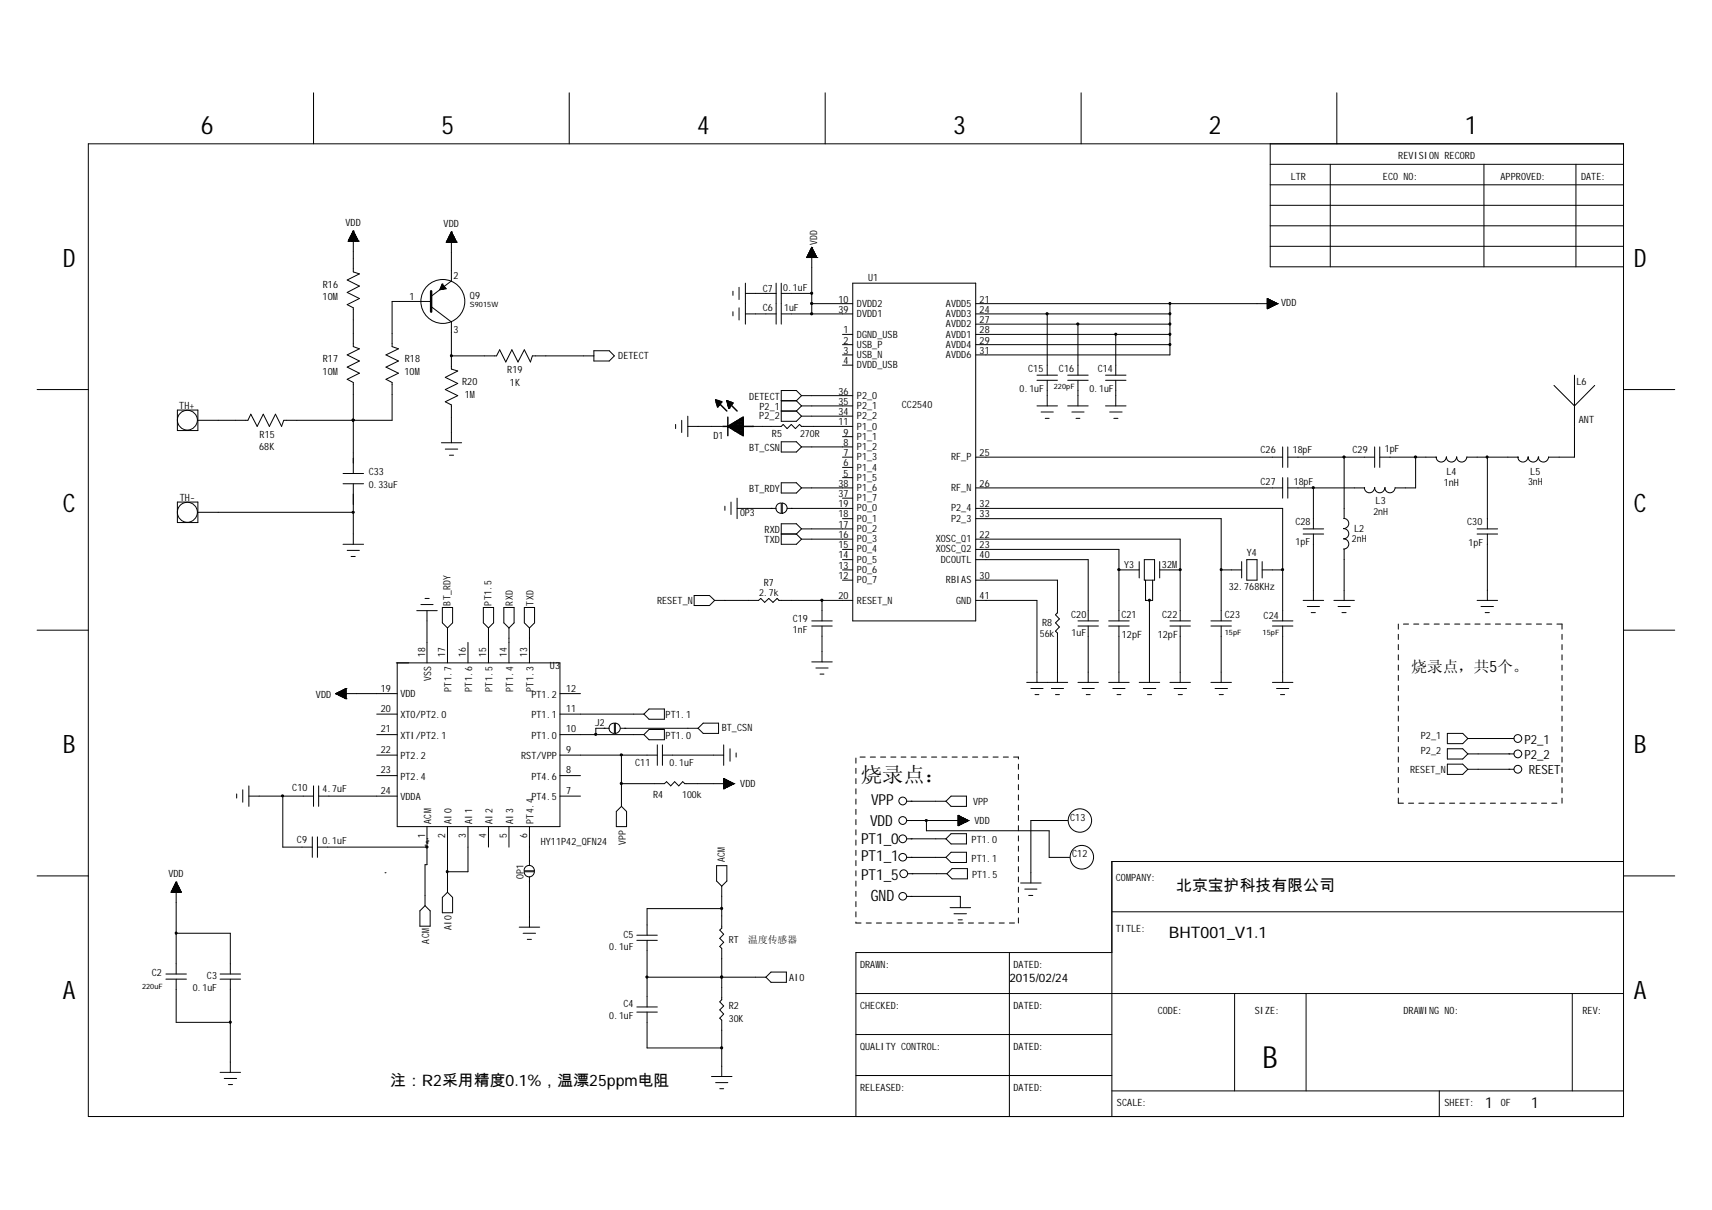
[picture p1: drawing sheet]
<svg xmlns="http://www.w3.org/2000/svg" width="297mm" height="210mm" viewBox="0 0 297 210" stroke-linecap="round" stroke-linejoin="round" font-family="sans-serif">
<g fill="none" stroke="#000" stroke-width=".17">
<path d="M54.4 16.1v8.8M98.8 16.1v8.8M143.2 16.1v8.8M187.6 16.1v8.8M231.9 16.1v8.8M15.3 24.9h266.4v168.8h-266.4zM220.4 28.5h61.3M220.4 32.1h61.3M220.4 39.2h61.3M220.4 24.9v21.4h61.3M220.4 35.6h61.3M230.8 28.5v17.8"/>
<path d="M257.5 28.5v17.8M273.4 28.5v17.8M60.4 41.8h.1M60.4 41.8h1.8M60.5 41.8h1.6M60.5 41.7h1.6v.1M60.5 41.7v.1M60.5 41.7h1.6M60.5 41.6h1.6M60.5 41.5v.3M60.6 41.5h1.4M60.6 41.4v.4"/>
<path d="M60.7 41.4h1.2M60.7 41.3h1.2M60.7 41.2v.6M60.7 41.2h1.2v.6M60.7 41.2h1.1M60.8 41h1v.8M60.8 41v.8M60.9 41h.8M60.9 40.9h.8M60.9 40.8h.7M60.9 40.8v1M61 40.7h.6"/>
<path d="M61 40.6v1.2M61 40.6h.6M61 40.5v1.3M61.1 40.5h.4M61.1 40.4h.4v1.4M61.1 40.4v1.4M61.2 40.4h.2M61.2 40.3h.2M61.2 40.2v1.6M61.2 40.2h.2M61.3 40.1v1.7M61.3 40.1h.1"/>
<path d="M61.3 40.1v7.1l1.1 .3-2.2 1.1 2.2 1-2.2 1.1 2.2 1.1-2.2 1 1.1 .6v6.7l1.1 .4-2.2 1.1 2.2 1-2.2 1.1 2.2 1-2.2 1.1 1.1 .6v15.7M61.3 40.1l-.9 1.7M61.3 40.1l.9 1.7M61.4 40.3v1.5M61.6 40.6v1.2M61.6 40.7v1.1M61.7 40.8v1M61.8 41.1h-1l-.1 .7M61.8 41.1v.7M62 41.4v.4M62.1 41.5v.3M62.2 41.8h.1"/>
<path d="M74.8 52.3h-6.8v7.8l1.1 .4-2.1 1.1 2.1 1-2.1 1.1 2.1 1-2.1 1.1 1 .6v6.5h-18.8l-.3 1.1-1.1-2.1-1.1 2.1-1-2.1-1.1 2.1-1.1-2.1-.5 1h-8.7M74.8 53.2l3.5 2.7v8.1l1.1 .4-2.1 1.1 2.1 1-2.1 1.1 2.1 1-2.1 1.1 1 .5v6.6M76.4 50.2h.6M76.4 50h.9M76.4 50.1v.2M76.5 49.8h.7M76.6 49.5h.3M76.7 49.3h.1M76.7 49.3l.7 .8-1.1 .2zM76.8 49.3v.9M76.9 49.5v.6M77 49.6h-.4v.6"/>
<path d="M77.1 49.7v.4M77.3 49.9v.2M77.4 42h.1M77.4 42h1.8M77.5 41.9h1.7v.1M77.5 41.8v.2M77.6 41.8h1.5M77.6 42v-.3h1.5v.3M77.6 41.7h1.4M77.7 41.6h1.3v.4M77.7 41.5h1.3M77.7 41.5v.5"/>
<path d="M77.8 41.5h1.2v.5M77.8 41.4h1.1M77.8 41.4v.6M77.8 41.3h1.1v.7M77.8 41.2v.8M77.9 41.2h.9M77.9 41.2h.9v.8M77.9 41.1v.9M77.9 41.1h.9M77.9 41h.8v1M77.9 41v1M78 41h.7"/>
<path d="M78 40.9h.7v1.1M78 40.8v1.2M78.1 40.8h.6M78.1 40.7h.5v1.3M78.1 40.7v1.3M78.1 40.6h.4v1.4M78.1 40.7h.5M78.1 40.5v1.5M78.2 40.5h.3M78.2 40.4h.2v1.6M78.2 40.4v1.6M78.3 40.4h.1"/>
<path d="M78.3 40.2h.1M78.3 40.2v8.5l-3.5 2.7M78.3 40.3l.1 1.7M78.3 40.2l-.9 1.8M78.3 40.2l.9 1.8M79.2 42h.1M127.2 50.5v.7M127.2 54.1v.7M128.2 49.8v2.2M128.2 53.4v2.1M129.3 54.5h5.4M129.3 50.9h5.4"/>
<path d="M129.3 49.1v7.1M134.7 49.1v7.1M135.6 54.5h12.4M135.6 49.1v7.1M135.6 50.9h5.2M140 44.7h.1M140 44.7h1.7M140 44.6h1.7M140 44.5h1.6v.2M140 44.5v.2M140.1 44.5h1.5M140.1 44.4h1.5"/>
<path d="M140.2 44.3h1.3M140.2 44.2v.5M140.2 44.2h1.3M140.3 44.1h1.1v.6M140.3 44.1v.6M140.3 44.1h1.1M140.3 44h1.1M140.3 43.9v.8M140.4 43.9h1M140.4 43.9h.9M140.4 43.8v.9M140.4 43.8h.9"/>
<path d="M140.5 43.7h.8M140.5 43.6v1.1M140.5 43.7h.7M140.5 43.6h.7M140.6 43.4h.5M140.6 43.3v1.4M140.7 43.3h.3v1.4M140.7 43.2v1.5M140.7 43.2h.3M140.8 43.2h.1M140.8 43.1h.1v1.6M140.8 43v1.7"/>
<path d="M140.8 43h.1M140.8 42.9v1.8M140.8 42.9h.1M140.8 52.7h7.2M140.8 42.9v11.6M140.8 42.9l-.8 1.8M140.8 42.9l.9 1.8M140.9 43v1.7M141.1 43.4v1.3M141.1 43.5h-.6v1.2M141.2 43.5v1.2M141.3 43.7v1"/>
<path d="M141.3 43.8v.9M141.4 44v.7M141.5 44.3v.4M141.6 44.4h-1.5v.3M141.6 44.4v.3M141.7 44.7h.1M146.2 58h1.8M146.2 59.8h1.8M148 49.1h21.3v58.6h-21.3zM169.3 58h33.7M169.3 59.8h33.7M169.3 52.7h52.4"/>
<path d="M169.3 54.5h33.7M169.3 56.2h33.7M181.7 54.5v10.6M187 56.2v8.9M193.6 58v7.1M203 52.7v8.9h-33.7M219.9 52h.5v1.3h-.5M219.9 52.3h1v.7M219.9 51.8v1.8l1.8-.9M219.9 51.8l1.8 .9M219.9 51.8v1.7M219.9 53.4h.2"/>
<path d="M219.9 53.4h.4M219.9 53.2h.7M219.9 53.2h.8M219.9 53.1h1M219.9 52.9h1.4M219.9 52.8h1.5M219.9 52.8h1.7M219.9 52.6h1.6v.2M219.9 52.5h1.5v.3M219.9 52.5h1.3v.4M219.9 52.4h1.2v.5M219.9 52.3h.9v.8"/>
<path d="M219.9 52.2h.7v1M219.9 52.1h.6v1.1M219.9 52h.3v1.4M219.9 51.9h.2v1.5M220 51.9v1.6M220.1 51.9v1.5M220.3 52v1.4M220.4 42.7h61.3M220.5 52v1.3M220.6 52.1v1.1M220.7 52.2v.9M220.9 52.3v.8"/>
<path d="M221 52.3v.7h-1.1M221.1 52.4v.5h-1.2M221.3 52.5v.3M221.4 52.5v.3M221.6 52.6v.1M221.7 52.7h.1M6.4 67.6h8.9M30.8 71.1h3.5v3.6h-3.5zM61.3 72.9h.1M76.6 76.8h3.5M77.3 77.9h2.1M78 79h.7"/>
<path d="M78.3 61.7h.1M78.3 61.7h7.8l.6-1 1.1 2.1 1-2.1 1.1 2.1 1.1-2.1 1 2.1 .4-1.1h10.6M103 60.8h2.7l.9 .9-.9 .9h-2.7zM117.2 73.6v.8M118.3 72.9v2.1M119.3 74h5.9M119.3 72.2v3.5M130.6 74h5l.3-.4 .7 .8 .7-.8 .7 .8 .7-.8 .4 .4M135.6 76.6h2.6l.9 .9-.9 .9h-2.6zM135.6 71.3h2.6M135.6 69.5h2.6M138.2 69.5l.9 .9"/>
<path d="M138.2 71.3l.9 .9M139 74h9M139.1 77.5h8.9M139.1 72.2h8.9M139.1 70.4h8.9M139.1 68.6h8.9M139.1 68.6l-.9-.9h-2.6v5.4h2.6l.9-.9M139.1 70.4l-.9 .9M139.1 68.6l-.9 .9M146.2 61.6h1.8M146.2 63.3h1.8M146.2 79.3h1.8"/>
<path d="M146.2 75.7h1.8M169.3 79.3h53.2M179.9 70.4h3.6M179.9 65.1h3.6M179.9 66h3.6M180.6 71.5h2.2M181.4 72.6h.6M181.7 66v4.4M185.3 70.4h3.5M185.3 65.1h3.5M185.3 66h3.5M186 71.5h2.1"/>
<path d="M186.7 72.6h.7M187 66v4.4M191.8 70.4h3.6M191.8 65.1h3.6M191.8 66h3.6M192.5 71.5h2.2M193.3 72.6h.7M193.6 66v4.4M222.5 77.5v3.6M223.4 79.3h15.1M223.4 77.5v3.6M233.2 79.3v10.7"/>
<path d="M238.5 77.5v3.6M239.4 77.5v3.6M245.6 79.3v5.3h-3.5M251 79.3a.89 .89 0 0 1-.9 .9 .89 .89 0 0 1-.9-.9h-9.8M252.7 79.3a.89 .89 0 0 1-.9 .9 .89 .89 0 0 1-.8-.9M254.5 79.3a.89 .89 0 0 1-.9 .9 .89 .89 0 0 1-.9-.9h.1M254.5 79.3h8.9M258.1 79.3v12.5M265.1 79.3a.89 .89 0 0 1-.9 .9 .89 .89 0 0 1-.8-.9M266.9 79.3a.89 .89 0 0 1-.9 .9 .89 .89 0 0 1-.9-.9h.1M268.7 79.3a.89 .89 0 0 1-.9 .9 .89 .89 0 0 1-.9-.9h.1M269.6 66.9l3.6 3.5 3.5-3.5"/>
<path d="M273.2 65.1v14.2h-4.5M281.7 67.6h8.9M30.8 87.1h3.5v3.5h-3.5zM34.3 88.9h27M59.5 82.1h3.6M59.5 83.9h3.6M59.5 94.4h3.6M60.2 95.5h2.2M60.9 96.5h.7M61.3 83.9v10.5M125.8 87.8v.7M126.8 87.1v2.2"/>
<path d="M127.9 88.2h6.8M127.9 86.4v3.6M135.5 89a.87 .87 0 0 1-.9-.8 .87 .87 0 0 1 1-.9v1.8M135.6 83.7h2.6l.9 .9-.9 .9h-2.6zM135.6 92.6h2.6M135.7 87.3a.89 .89 0 0 1 .9 .9 .89 .89 0 0 1-.9 .8M135.7 87.3v1.8M136.6 88.2h11.4M138.2 92.6l.9 .9M139.1 93.5h8.9M139.1 91.8h8.9M139.1 84.6h8.9"/>
<path d="M139.1 91.8l-.9-.9h-2.6v3.5h2.6l.9-.9M139.1 91.8l-.9 .8M146.2 82.9h1.8M146.2 81.1h1.8M146.2 98.9h1.8M146.2 97.1h1.8M146.2 95.3h1.8M146.2 90h1.8M146.2 86.4h1.8M169.3 97.1h19.5v10.6M169.3 95.3h24.8v12.4M169.3 93.5h35.5v14.2"/>
<path d="M169.3 90h42.6v17.7M169.3 88.2h53.2v19.5M169.3 84.6h53.2M194.1 98.9h.1M194.1 98.9h3.6M197.7 97.4v2.9M198.5 97.1h1.8v3.5h-1.8zM201.2 98.9h3.6M201.2 97.4v2.9M204.8 98.9h.1M211.9 98.9h3.5M215.4 97.4v2.9"/>
<path d="M216.3 97.1h1.8v3.5h-1.8zM219 98.9h3.5M219 97.4v2.9M222.5 82.9v3.5M223.4 84.6h13.3M223.4 82.9v3.5M226.1 91.8h3.6M226.1 92.6h3.6M227.9 84.6v7.2M227.9 92.6v11.6M233.1 93.5a.89 .89 0 0 1 .9 .9 .89 .89 0 0 1-.9 .9l.1-.1M233.1 91.7a.89 .89 0 0 1 .9 .9 .89 .89 0 0 1-.9 .9l.1-.1"/>
<path d="M233.1 89.9a.89 .89 0 0 1 .9 .9 .89 .89 0 0 1-.9 .9h.1M233.2 95.3v8.9M238.5 84.6a.89 .89 0 0 1-.9 .9 .89 .89 0 0 1-.9-.9h.1M240.3 84.6a.89 .89 0 0 1-.9 .9 .89 .89 0 0 1-.9-.9M242.1 84.6a.89 .89 0 0 1-.9 .9 .89 .89 0 0 1-.9-.9M256.3 91.8h3.5M256.3 92.6h3.5M258.1 92.6v11.6M6.4 109.3h8.9M59 120v.7h1M59.1 119.9v.8M59.3 119.8v1"/>
<path d="M59.4 119.7v1.2M59.6 119.7v1.3M59.7 119.6v1.4M59.9 119.6v1.5M60 119.5v1.7M60 119.4h.1M60 119.5h-.1v1.6M60 119.4v1.8M60 119.4l-1.7 .9M60 119.7h-.5v1.2h.5M60 120h-1.1v.6M60 119.9h-.9v.8"/>
<path d="M60 119.9h-.8v.9M60 119.8h-.6v1.1M60 119.6h-.4v1.4M60 119.6h-.2v1.5M68.7 115h28.5v28.4h-28.3v-28.4M72.3 105.9h3.6M73 104.9h2.1M73.7 103.8h.8M74.1 105.9v9.1M76.8 105.4h1.7v2.6l-.9 .9-.8-.9zM77.6 108.9v6.1M81.2 111.4v3.6"/>
<path d="M83.9 105.4h1.7v2.6l-.8 .9-.9-.9zM84.8 108.9v6.1M87.4 105.4h1.8v2.6l-.9 .9-.9-.9zM88.3 108.9v6.1M91 105.4h1.8v2.6l-.9 .9-.9-.9zM91.9 108.9v6.1M120.4 103.3h2.7l.9 .9-.9 .8h-2.7zM124 104.2h7.6l.4-.4 .7 .7 .7-.7 .7 .7 .7-.7 .4 .4M135.1 104.2h12.9M140.8 107.7h3.6M140.8 108.6h3.6M140.8 114.8h3.6"/>
<path d="M141.6 115.9h2.1M142.3 116.9h.7M142.6 104.2v3.5M142.6 108.6v6.2M146.2 100.6h1.8M169.3 100.6h14.2v5.8M169.3 104.2h10.6v14.2M178.1 118.4h7.2M178.9 119.4h2.1M182.4 119.4h2.1M183.5 106.3l-.4 .4 .7 .7-.7 .6 .7 .8-.7 .7 .4 .3v8.6M187 107.7h3.6"/>
<path d="M187 108.6h3.6M187 118.4h3.6M187.7 119.4h2.2M188.8 108.6v9.8M192.4 107.7h3.5M192.4 108.6h3.5M192.4 118.4h3.5M193.1 119.4h2.1M194.1 108.6v9.8M197.7 118.4h3.5M198.4 119.4h2.1M198.8 104.2h.1"/>
<path d="M198.8 100.6v3.6M199.4 104.2h.1M199.4 104.2v14.2M200 100.6v3.6h-1.2M203 107.7h3.5M203 108.6h3.5M203 118.4h3.5M203.7 119.4h2.2M204.8 108.6v9.8M210.1 107.7h3.6M210.1 108.6h3.6M210.1 118.4h3.6"/>
<path d="M210.8 119.4h2.2M211.9 108.6v9.8M220.8 107.7h3.5M220.8 108.6h3.5M220.8 118.4h3.5M221.5 119.4h2.1M222.5 108.6v9.8M226.1 104.2h3.6M226.8 105.2h2.1M227.5 106.3h.7M231.4 104.2h3.6M232.2 105.2h2.1"/>
<path d="M232.8 106.3h.8M242.6 108.3v.8M242.6 110v.9M242.6 111.8v.9M242.6 113.6v.9M242.6 115.4v.9M242.6 117.2v.8M242.6 118.9v.9M243.5 108.3h.9M245.3 108.3h.9M247.1 108.3h.8M248.8 108.3h.9"/>
<path d="M250.6 108.3h.9M252.4 108.3h.9M254.2 108.3h.9M255.9 108.3h.9M256.3 104.2h3.5M257 105.2h2.1M257.7 108.3h.9M257.7 106.3h.7M259.5 108.3h.8M261.2 108.3h.9M263 108.3h.9M264.8 108.3h.9"/>
<path d="M266.6 108.3h.9M268.4 108.3h.8M270.1 108.3h.9v.8M271 110v.9M271 111.8v.9M271 113.6v.9M271 115.4v.9M271 117.2v.8M271 118.9v.9M281.7 109.3h8.9M41.1 137.7v.7M42.1 137v2.2"/>
<path d="M43.2 138.1h11.2M43.2 136.3v3.6M49.1 138.1v8.9h5.1M54.4 136.3v3.6M55.3 138.1h13.6M55.3 136.3v3.6M58.3 120.3h.1M58.3 120.3h10.6M58.3 120.3l1.7 .9M58.3 120.4h1.7M58.4 120.5h1.6M58.4 120.2v.2"/>
<path d="M58.6 120.5h1.4M58.6 120.2v.3M58.7 120.6h1.3M58.7 120.1v.4M58.8 120v.6h1.2M59.1 120.8h.9M59.3 120.9h.7M59.6 121h.4M59.7 121.1h.3M59.9 121.1h.1M60 121.2h.1M60 120.3l-1.7 .1"/>
<path d="M60 120.2h-1.5v.3M60 120.2h-1.4v.3M60 120.1h-1.2v.5M65.4 123.9h3.5M65.4 127.4h3.5M65.4 131h3.5M65.4 134.5h3.5M97.2 120.3h3.5M97.2 123.9h14.5M97.2 127.4h14.5M97.2 131h16.8M97.2 134.5h3.5"/>
<path d="M97.2 138.1h3.5M105.7 126.3h-2.3v1.1M106.6 125.5a.87 .87 0 0 0-1 .8 .87 .87 0 0 0 1 .9M106.6 125.4v1.8M106.7 125.4a.89 .89 0 0 1 .9 .9 .89 .89 0 0 1-.9 .9l.1-1.8M107.7 126.3h13.4M107.8 135.9h7.5l.4-.3 .7 .7 .7-.7 .7 .7 .6-.7 .4 .3M107.8 131v8.9M111.7 127.4l.9-.9h2.7v1.8h-2.7zM111.7 123.9l.9-.9h2.7v1.8h-2.7zM114 129.2v3.6M114.9 131h10.7"/>
<path d="M114.9 129.2v3.6M118.8 135.9h8.5M122 125.4h2.7v1.8h-2.7l-.9-.9zM125.6 136.8h.1M125.6 135.1h.1M125.6 135.9h1.6v.1M125.6 135.7h1.2v.5M125.6 129.2v3.6M125.6 135.1v1.7M125.6 135.1l1.7 .8M125.6 136.7h.3M125.6 136.6h.4"/>
<path d="M125.6 136.6h.6M125.6 136.5h.7M125.6 136.4h.8M125.6 136.3h1.1M125.6 136.2h1.2M125.6 136.2h1.3M125.6 136.1h1.5M125.6 136.1h1.6M125.6 136h1.7M125.6 135.9h1.7M125.6 135.8h1.4M125.6 135.6h1.1"/>
<path d="M125.6 135.6h1M125.6 135.5h.8M125.6 135.4h.7v1.1M125.6 135.4h.6M125.6 135.3h.4v1.3M125.6 135.2h.3M125.7 135.1v1.7M125.8 135.2v1.6h-.2M125.8 135.2v1.5M125.9 135.2v1.5M126.1 135.4v1.2M126.2 135.4v1.1"/>
<path d="M126.3 135.4v1.1M126.4 135.5v.9M126.5 135.6v.7M126.6 135.6v.7M126.7 129.9v2.2M126.7 135.6v.6M126.7 135.7v.5M126.9 135.7v.5M127 135.8v.3M127.1 135.9v.2M127.3 135.9v.1M127.3 135.9h.1"/>
<path d="M127.3 135.9l-1.7 .9M127.7 130.6v.7M148.5 131.5v.9M148.5 133.3v.9M148.5 135.1v.8M148.5 136.8v.9M148.5 138.6v.9M149.2 131.3h.9M151 131.3h.9M152.8 131.3h.9M154.6 131.3h.8M156.3 131.3h.9"/>
<path d="M157.4 139h6.7M158.1 131.3h.9M159.9 131.3h.8M161.6 131.3h.9M163.4 131.3h.9M164.1 139l.9-.9h2.7v1.8h-2.7zM165.2 131.3h.9M167 131.3h.9M168.7 131.3h.9M170.5 131.3h.9M172.3 131.3h.9M174.1 131.3h.9"/>
<path d="M175.9 131.3h.8v.4M176.7 132.6v.8M176.7 134.3v.9M176.7 136.1v.9M176.7 137.9v.9M176.7 139.7v.9M179.6 120.5h.7M183.1 120.5h.7M188.5 120.5h.6M193.8 120.5h.7M199.1 120.5h.7M204.4 120.5h.7"/>
<path d="M211.5 120.5h.8M222.2 120.5h.7M242.6 120.7v.9M242.6 122.5v.8M242.6 124.2v.9M242.6 126v.9M242.6 127.8v.9M242.6 129.6v.8M242.6 131.3v.9M242.6 133.1v.9M242.6 134.9v.9M242.6 136.7v.9"/>
<path d="M242.6 138.4v.9h.9M244.4 139.3h.9M246.2 139.3h.9M247.9 139.3h.9M249.7 139.3h.9M251.1 127.2h2.7l.9 .9-.9 .9h-2.7zM251.1 129.9h2.7l.9 .9-.9 .9h-2.7zM251.1 132.6h2.7l.9 .8-.9 .9h-2.7zM251.5 139.3h.9M253.3 139.3h.9M254.7 128.1h8M254.7 130.8h8"/>
<path d="M254.7 133.4h8M255.1 139.3h.8M256.8 139.3h.9M258.6 139.3h.9M260.3 139.3h.9M262.1 139.3h.9M263.9 139.3h.9M265.7 139.3h.9M267.5 139.3h.9M269.2 139.3h.9M271 120.7v.9M271 122.5v.8"/>
<path d="M271 124.2v.9M271 126v.9M271 127.8v.9M271 129.6v.8M271 131.3v.9M271 133.1v.9M271 134.9v.9M271 136.7v.9M271 138.4v.9M6.4 151.9h8.9M29.7 154.7h1.7M29.7 154.7v.1"/>
<path d="M29.8 154.7l1.6 .1M29.8 154.6h1.6M29.9 154.4h1.4v.4M29.9 154.3h1.3M29.9 154.2v.6M30 154.2h1.2M30 154.1v.7M30.1 154.1h1M30.1 154v.8M30.1 154h.9M30.1 153.9h.9M30.1 153.8v1"/>
<path d="M30.2 153.8h.7M30.2 153.7h.7v1.1M30.2 153.6v1.2M30.3 153.7h.6M30.3 153.6h.6M30.3 153.6h.5l.1 1.2M30.3 153.5v1.3M30.4 153.5h.4M30.4 153.3v1.5M30.4 153.4h.4M30.4 153.3h.3M30.4 153.2v1.6"/>
<path d="M30.5 153.3h.2M30.5 153.2h.1v1.6M30.6 153h.1M30.6 153v16M30.6 153l.9 1.8h-1.8zM30.6 153.1l-.1 1.7M30.7 153.3v1.5M30.8 153.4v1.4M31 153.9v.9M31.1 154v.8M31.2 154.1v.7M31.2 154.3v.5"/>
<path d="M31.2 154.4h-1.3v.4M31.3 154.5h-1.5v.3M31.4 154.6v.2M54.2 145.2v3.5M55.1 145.2v3.5M55.1 147h19M66.8 151.4h.1M73.7 146.6h.1M73.7 157.1l.9 .9v2.7h-1.7v-2.7zM73.9 146.1h.1M74.1 146.2h.1M74.1 145.5h.1"/>
<path d="M74.1 145.9h.1M74.1 147h.1M74.1 143.4v6.6h-.4v7.1M74.3 145.9h.1M77.6 143.4v11.4M77.6 154.8l.9 .9v2.6h-1.7v-2.6zM81.2 143.4v7.8h-3.6M84.8 143.4v3.6M88.3 143.4v3.6M90.9 151a.89 .89 0 0 1 .9-.9 .89 .89 0 0 1 .9 1M91 151.1h1.8M91.9 143.4v6.8"/>
<path d="M91.9 152.1v8.7M92.7 151.2a.87 .87 0 0 1-.9 .9 .87 .87 0 0 1-.8-.9h1.8M106.9 140.8l.9-.9 .9 .9v2.6h-1.8zM124.3 150.2h1.8v2.6l-.9 .9-.9-.9zM125.2 157.6h-12.9v4.6M125.2 153.7v7.4M148.5 140.4v.9M148.5 142.2v.9M148.5 143.9v.9M148.5 145.7v.9M148.5 147.5v.9M148.5 149.3v.9"/>
<path d="M148.5 151.1v.8M148.5 152.8v.9M148.5 154.6v.9M148.5 156.4v.9M148.5 158.2v.9M148.5 159.9v.2h.9M157.4 142.3h10.6M157.4 145.5h6.7M157.4 148.7h6.7M157.4 155.5h9.2v2M157.5 151.6h6.8M160.7 142.3v1.8h21.3v4.6h3.6"/>
<path d="M164.1 145.5l.9-.9h2.7v1.8h-2.7zM164.1 148.7l.9-.9h2.7v1.8h-2.7zM164.8 157.5h3.6M165.2 150.7h2.7v1.8h-2.7l-.9-.9zM165.5 158.5h2.2M166.2 143.2h.1M166.2 141.4h.1M166.2 142.2h1.5v.4M166.2 141.4v1.8M166.2 141.4l1.8 .9M166.2 141.5h.2v1.7h-.2M166.2 143.1h.4"/>
<path d="M166.2 143h.5M166.2 142.9h.8M166.2 141.9h.9v.9h-.9M166.2 142.7h1.3M166.2 142.6h1.4M166.2 142.6h1.6M166.2 142.5h1.7M166.2 142.3l1.7 .1M166.2 142.2h1.6v.3M166.2 142.1h1.3v.5M166.2 142h1.2v.7M166.2 142h1.1v.7"/>
<path d="M166.2 141.8h.8v1.1M166.2 141.7h.6v1.2M166.2 141.7h.5v1.3M166.2 141.6h.3v1.5M166.2 159.6h.8M166.3 141.5v1.7M166.6 141.7v1.4M166.8 141.7v1.3M166.9 141.8v1.1h-.7M167 141.8v1M167.2 141.9v.9M167.3 142v.7h-1.1"/>
<path d="M167.5 142v.6M167.6 142.1v.5M167.8 142.2v.3M167.9 142.3v.1M168 142.3h.1M168 142.3l-1.8 .9M176.7 141.4v.9M176.7 143.2v.9M176.7 145v.9M176.7 146.8v.9M176.7 148.6v.9M176.7 150.3v.9"/>
<path d="M176.7 152.1v.9M176.7 153.9v.9M176.7 155.7v.9M176.7 157.5v.8M176.7 159.2v.9M177.1 153.2h3.5M177.8 154.2h2.1M178.5 155.3h.7M185.3 142.3h-6.4v10.9M192.9 158.2h88.8M281.7 149.5h-88.8v44.2M281.7 151.9h8.9"/>
<path d="M28.8 169.9h3.5M28.8 169h3.5M30.6 169.9v7.4h9.4M30.6 161.9h9.4v7.1M38.2 169.9h3.5M38.2 169h3.5M40 169.9v16.1M90.1 160.8h3.5M90.8 161.9h2.1M91.5 163h.7M110.5 175.6h3.5M110.5 174.7h3.5"/>
<path d="M110.5 163.1h3.5M110.5 162.2h3.5M112.3 163.1v11.6M112.3 175.6v6.2h12.9M112.3 169.5h20.6M125.2 169.5h.1M125.2 173.4l-.3 .4 .7 .7-.7 .7 .7 .7-.7 .7 .3 .4v9.7M125.2 161l-.3 .3 .7 .8-.7 .7 .7 .7-.7 .7 .3 .3v9M132.9 169.5l.9-.9h2.6v1.8h-2.6zM148.5 172.4h133.2M148.5 179.5h44.4M150.3 160.1h.9"/>
<path d="M152.1 160.1h.9M153.8 160.1h.9M155.6 160.1h.9M157.4 160.1h.8M159.1 160.1h.9M160.9 160.1h.9M162.7 160.1h.9M164.5 160.1h.9M166.2 160.1h.9M168 160.1h.9M169.8 160.1h.9M171.6 160.1h.9"/>
<path d="M173.4 160.1h.8M175.1 165.2v28.5M175.1 160.1h.9M192.9 165.2h-44.4v28.5M214.2 172.4v16.8M226.6 172.4v16.8M272.8 172.4v16.8M38.2 186h3.5M38.9 187.1h2.2M39.6 188.1h.7M123.4 186.7h3.6M124.2 187.8h2.1"/>
<path d="M124.9 188.9h.7M148.5 186.6h44.4M192.9 189.2h88.8M249.7 189.2v4.5"/>
<circle cx="76.8" cy="52.3" r="3.8"/>
<circle cx="32.5" cy="72.9" r="1.73"/>
<circle cx="32.5" cy="88.9" r="1.74"/>
<circle cx="156.6" cy="138.9" r=".68"/>
<circle cx="263.4" cy="133.4" r=".68"/>
<circle cx="263.4" cy="128.1" r=".68"/>
<circle cx="263.4" cy="130.8" r=".68"/>
<circle cx="156.6" cy="145.5" r=".68"/>
<circle cx="156.6" cy="142.3" r=".68"/>
<circle cx="156.6" cy="148.7" r=".67"/>
<circle cx="156.6" cy="155.5" r=".67"/>
<circle cx="156.8" cy="151.6" r=".68"/>
<circle cx="187.4" cy="142.3" r="2.04"/>
<circle cx="187.7" cy="148.7" r="2.05"/>
</g>
<g fill="none" stroke="#000" stroke-width=".25">
<path d="M124.2 69.4l1 .3-.7 .9zM124.2 69.5h.5M124.2 69.8h1M124.3 70h.7M124.3 69.5l1.8 1.8M124.3 69.4v.7M124.4 70.3h.4M124.5 70.5h.1M124.6 69.5v1M124.8 69.6v.6M125.1 69.7v.2M125.4 74h5.3"/>
<path d="M126.1 69.5h.1M126.1 69.5l1.8 1.8M126.1 69.5l1.1 .4-.8 .9M126.1 69.5l.3 1.3M126.2 69.8h.6v.5M126.3 72.4v3.2M126.3 74l2.6-1.6v3.2zM126.3 74h.1M126.3 74h2.6M126.3 69.6v.8M126.3 70.3h.6M126.4 70.5h.3"/>
<path d="M126.4 70.8h.1M126.6 69.7v1M126.6 73.8v.3M126.7 73.8h2.2M126.7 74.3h2.2M126.8 73.6v.7M127.1 69.9v.1h-.8M127.1 73.5v1M127.1 73.5h1.8M127.2 74.5h1.7M127.3 73.3v1.3M127.5 73.3h1.4"/>
<path d="M127.6 73.2v1.6h1.3M127.8 73.1v1.8M127.9 73h1M128 75h.9M128.1 72.9v2.1M128.4 75.2h.5M128.6 72.6v2.8M128.7 72.5h.2M128.8 72.4v3.1h.1M128.9 72.7h-.6v2.5"/>
</g>
<path d="M74.8 50.5v3.6" fill="none" stroke="#000" stroke-width=".42"/>
<g fill="#000" stroke="#000" stroke-width=".17">
<path d="M140.7 50.7h.3v.3h-.3z" fill-rule="evenodd"/>
<path d="M140.7 52.5h.3v.3h-.3z" fill-rule="evenodd"/>
<path d="M140.7 54.3h.3v.3h-.3z" fill-rule="evenodd"/>
<path d="M181.5 54.3h.3v.3h-.3z" fill-rule="evenodd"/>
<path d="M186.9 56.1h.2v.2h-.2z" fill-rule="evenodd"/>
<path d="M193.5 57.9h.2v.2h-.2z" fill-rule="evenodd"/>
<path d="M202.9 54.3h.2v.3h-.2z" fill-rule="evenodd"/>
<path d="M202.9 56.1h.2v.2h-.2z" fill-rule="evenodd"/>
<path d="M202.9 57.9h.2v.2h-.2z" fill-rule="evenodd"/>
<path d="M202.9 59.6h.2v.3h-.2z" fill-rule="evenodd"/>
<path d="M202.9 52.5h.2v.3h-.2z" fill-rule="evenodd"/>
<path d="M61.1 72.8h.3v.2h-.3z" fill-rule="evenodd"/>
<path d="M61.1 72.8h.3v.2h-.3z" fill-rule="evenodd"/>
<path d="M78.2 61.6h.2v.2h-.2z" fill-rule="evenodd"/>
<path d="M233.1 79.1h.2v.3h-.2z" fill-rule="evenodd"/>
<path d="M245.5 79.1h.2v.3h-.2z" fill-rule="evenodd"/>
<path d="M257.9 79.1h.2v.3h-.2z" fill-rule="evenodd"/>
<path d="M61.1 88.7h.3v.3h-.3z" fill-rule="evenodd"/>
<path d="M194 98.7h.3v.2h-.3z" fill-rule="evenodd"/>
<path d="M204.6 98.7h.3v.2h-.3z" fill-rule="evenodd"/>
<path d="M211.7 98.7h.3v.2h-.3z" fill-rule="evenodd"/>
<path d="M222.4 98.7h.3v.2h-.3z" fill-rule="evenodd"/>
<path d="M227.7 84.5h.3v.2h-.3z" fill-rule="evenodd"/>
<path d="M142.5 104h.2v.2h-.2z" fill-rule="evenodd"/>
<path d="M199.3 104h.2v.2h-.2z" fill-rule="evenodd"/>
<path d="M48.9 137.9h.2v.3h-.2z" fill-rule="evenodd"/>
<path d="M103.2 127.3h.3v.2h-.3z" fill-rule="evenodd"/>
<path d="M107.7 130.8h.2v.3h-.2z" fill-rule="evenodd"/>
<path d="M107.7 135.8h.2v.2h-.2z" fill-rule="evenodd"/>
<path d="M73.9 146.8h.3v.2h-.3z" fill-rule="evenodd"/>
<path d="M77.5 151.1h.2v.2h-.2z" fill-rule="evenodd"/>
<path d="M125.1 157.5h.2v.2h-.2z" fill-rule="evenodd"/>
<path d="M160.6 142.2h.3v.3h-.3z" fill-rule="evenodd"/>
<path d="M30.4 161.7h.3v.3h-.3z" fill-rule="evenodd"/>
<path d="M39.8 177.2h.3v.2h-.3z" fill-rule="evenodd"/>
<path d="M112.1 169.4h.3v.2h-.3z" fill-rule="evenodd"/>
<path d="M125.1 169.4h.2v.2h-.2z" fill-rule="evenodd"/>
<path d="M125.1 169.4h.2v.2h-.2z" fill-rule="evenodd"/>
<path d="M125.1 181.6h.2v.3h-.2z" fill-rule="evenodd"/>
</g>
<text font-size="5.3" x="219" y="185.3">B</text>
<g font-size="4.4">
<text x="34.8" y="23.2">6</text>
<text x="76.6" y="23.2">5</text>
<text x="120.9" y="23.2">4</text>
<text x="165.4" y="23.2">3</text>
<text x="209.8" y="23.2">2</text>
<text x="254.2" y="23.2">1</text>
<text x="10.9" y="46.3">D</text>
<text x="283.5" y="46.3">D</text>
<text x="10.9" y="88.9">C</text>
<text x="283.5" y="88.9">C</text>
<text x="10.9" y="130.6">B</text>
<text x="283.5" y="130.6">B</text>
<text x="10.9" y="173.2">A</text>
<text x="283.5" y="173.2">A</text>
</g>
<text font-size="3.7" x="149.4" y="135.6">烧录点：</text>
<g font-size="2.8">
<text x="204.1" y="154.6">北京宝护科技有限公司</text>
<text x="202.8" y="162.8">BHT001_V1.1</text>
<text x="67.7" y="188.4">注：R2采用精度0.1%，温漂25ppm电阻</text>
</g>
<g font-size="2.7">
<text x="244.9" y="116.6">烧录点，共5个。</text>
<text x="151.1" y="156.2">GND</text>
</g>
<g font-size="2.6">
<text x="151" y="143.2">VDD</text>
<text x="151.1" y="139.7">VPP</text>
<text x="149.4" y="146.5">PT1_0</text>
<text x="149.4" y="149.4">PT1_1</text>
<text x="149.4" y="152.6">PT1_5</text>
<text x="257.7" y="192.1">1</text>
<text x="265.7" y="192.1">1</text>
</g>
<g font-size="2.2">
<text x="264.5" y="129">P2_1</text>
<text x="264.5" y="131.7">P2_2</text>
<text x="265.3" y="134.3">RESET</text>
</g>
<text font-size="2" x="175.1" y="170.4">2015/02/24</text>
<g font-size="1.7">
<text x="242.6" y="27.6">REVISION RECORD</text>
<text x="223.9" y="31.2">LTR</text>
<text x="239.9" y="31.2">ECO NO:</text>
<text x="260.3" y="31.2">APPROVED:</text>
<text x="274.3" y="31.2">DATE:</text>
<text x="59.9" y="39.2">VDD</text>
<text x="77" y="39.3">VDD</text>
<text x="141.8" y="42.5" transform="rotate(-90 141.8 42.5)">VDD</text>
<text x="56" y="52">10M</text>
<text x="56" y="49.9">R16</text>
<text x="71.1" y="52">1</text>
<text x="78.7" y="48.4">2</text>
<text x="81.5" y="51.8">Q9</text>
<text x="132.3" y="54">C6</text>
<text x="132.3" y="50.6">C7</text>
<text x="135.9" y="50.5">0.1uF</text>
<text x="136.1" y="53.9">1uF</text>
<text x="145.5" y="52.5">10</text>
<text x="148.7" y="53.2">DVDD2</text>
<text x="150.6" y="48.7">U1</text>
<text x="164.1" y="53.2">AVDD5</text>
<text x="170" y="52.5">21</text>
<text x="222.3" y="53">VDD</text>
<text x="78.7" y="57.7">3</text>
<text x="145.5" y="54.3">39</text>
<text x="146.3" y="57.8">1</text>
<text x="146.3" y="59.6">2</text>
<text x="148.7" y="55">DVDD1</text>
<text x="148.7" y="58.6">DGND_USB</text>
<text x="164.1" y="55">AVDD3</text>
<text x="164.1" y="56.8">AVDD2</text>
<text x="164.1" y="58.6">AVDD1</text>
<text x="170" y="54.3">24</text>
<text x="170" y="56.1">27</text>
<text x="170" y="57.8">28</text>
<text x="170" y="59.6">29</text>
<text x="56" y="65">10M</text>
<text x="56" y="62.9">R17</text>
<text x="70.2" y="65">10M</text>
<text x="70.2" y="62.9">R18</text>
<text x="88" y="64.7">R19</text>
<text x="107.3" y="62.3">DETECT</text>
<text x="146.3" y="61.4">3</text>
<text x="146.3" y="63.2">4</text>
<text x="148.7" y="60.3">USB_P</text>
<text x="148.7" y="62.1">USB_N</text>
<text x="148.7" y="63.9">DVDD_USB</text>
<text x="164.1" y="60.3">AVDD4</text>
<text x="164.1" y="62.1">AVDD6</text>
<text x="170" y="61.4">31</text>
<text x="178.4" y="64.6">C15</text>
<text x="183.7" y="64.6">C16</text>
<text x="190.5" y="64.6">C14</text>
<text x="31.1" y="70.9">TH+</text>
<text x="80.2" y="66.7">R20</text>
<text x="80.6" y="69.1">1M</text>
<text x="88.5" y="66.9">1K</text>
<text x="130" y="69.4">DETECT</text>
<text x="131.8" y="71.2">P2_1</text>
<text x="145.5" y="70.2">35</text>
<text x="145.5" y="68.5">36</text>
<text x="148.7" y="71">P2_1</text>
<text x="148.7" y="69.2">P2_0</text>
<text x="156.5" y="70.8">CC2540</text>
<text x="176.9" y="68">0.1uF</text>
<text x="189" y="68">0.1uF</text>
<text x="273.5" y="66.9">L6</text>
<text x="45" y="75.9">R15</text>
<text x="123.8" y="76.1">D1</text>
<text x="131.7" y="72.7">P2_2</text>
<text x="133.9" y="75.7">R5</text>
<text x="138.8" y="75.7">270R</text>
<text x="145.5" y="72">34</text>
<text x="145.5" y="73.8">11</text>
<text x="146.3" y="77.4">8</text>
<text x="146.3" y="75.6">9</text>
<text x="148.7" y="72.7">P2_2</text>
<text x="148.7" y="76.3">P1_1</text>
<text x="148.7" y="74.5">P1_0</text>
<text x="273.9" y="73.3">ANT</text>
<text x="45" y="78.1">68K</text>
<text x="64" y="82.4">C33</text>
<text x="130" y="78.2">BT_CSN</text>
<text x="146.3" y="82.7">5</text>
<text x="146.3" y="80.9">6</text>
<text x="146.3" y="79.1">7</text>
<text x="148.7" y="83.4">P1_5</text>
<text x="148.7" y="81.6">P1_4</text>
<text x="148.7" y="79.9">P1_3</text>
<text x="148.7" y="78.1">P1_2</text>
<text x="165" y="79.9">RF_P</text>
<text x="170" y="79.1">25</text>
<text x="218.7" y="78.7">C26</text>
<text x="224.3" y="78.6">18pF</text>
<text x="234.7" y="78.5">C29</text>
<text x="240.3" y="78.4">1pF</text>
<text x="251" y="82.4">L4</text>
<text x="265.5" y="82.4">L5</text>
<text x="31.2" y="86.9">TH-</text>
<text x="64" y="84.7">0.33uF</text>
<text x="128.4" y="89.6">OP3</text>
<text x="130" y="85.3">BT_RDY</text>
<text x="145.5" y="86.2">37</text>
<text x="145.5" y="84.4">38</text>
<text x="145.5" y="89.8">18</text>
<text x="145.5" y="88">19</text>
<text x="148.7" y="86.9">P1_7</text>
<text x="148.7" y="85.1">P1_6</text>
<text x="148.7" y="88.7">P0_0</text>
<text x="165" y="85.1">RF_N</text>
<text x="165" y="88.7">P2_4</text>
<text x="170" y="84.4">26</text>
<text x="170" y="88">32</text>
<text x="170" y="89.8">33</text>
<text x="218.7" y="84.2">C27</text>
<text x="224.5" y="84.1">18pF</text>
<text x="238.3" y="89.3">2nH</text>
<text x="238.7" y="87.5">L3</text>
<text x="250.5" y="84.3">1nH</text>
<text x="265.1" y="84.1">3nH</text>
<text x="132.7" y="92.4">RXD</text>
<text x="132.7" y="94.2">TXD</text>
<text x="145.5" y="95.1">15</text>
<text x="145.5" y="93.3">16</text>
<text x="145.5" y="91.5">17</text>
<text x="148.7" y="95.8">P0_4</text>
<text x="148.7" y="94">P0_3</text>
<text x="148.7" y="92.3">P0_2</text>
<text x="148.7" y="90.5">P0_1</text>
<text x="162.3" y="94">XOSC_Q1</text>
<text x="162.3" y="95.8">XOSC_Q2</text>
<text x="165" y="90.5">P2_3</text>
<text x="170" y="93.3">22</text>
<text x="170" y="95.1">23</text>
<text x="224.7" y="91">C28</text>
<text x="224.8" y="94.6">1pF</text>
<text x="234.6" y="94">2nH</text>
<text x="234.9" y="92.3">L2</text>
<text x="254.6" y="91">C30</text>
<text x="254.8" y="94.8">1pF</text>
<text x="132.5" y="101.7">R7</text>
<text x="145.5" y="100.4">12</text>
<text x="145.5" y="98.7">13</text>
<text x="145.5" y="96.9">14</text>
<text x="148.7" y="101.1">P0_7</text>
<text x="148.7" y="99.4">P0_6</text>
<text x="148.7" y="97.6">P0_5</text>
<text x="163.2" y="97.6">DCOUTL</text>
<text x="164.1" y="101.1">RBIAS</text>
<text x="170" y="100.4">30</text>
<text x="170" y="96.9">40</text>
<text x="195.1" y="98.5">Y3</text>
<text x="201.6" y="98.6">32M</text>
<text x="216.3" y="96.5">Y4</text>
<text x="78.1" y="105" transform="rotate(-90 78.1 105)">BT_RDY</text>
<text x="85.3" y="105" transform="rotate(-90 85.3 105)">PT1.5</text>
<text x="89" y="105" transform="rotate(-90 89 105)">RXD</text>
<text x="92.5" y="105" transform="rotate(-90 92.5 105)">TXD</text>
<text x="114" y="104.8">RESET_N</text>
<text x="131.7" y="103.3">2.7k</text>
<text x="137.5" y="107.9">C19</text>
<text x="145.5" y="104">20</text>
<text x="148.7" y="104.7">RESET_N</text>
<text x="165.9" y="104.7">GND</text>
<text x="170" y="104">41</text>
<text x="185.8" y="107.2">C20</text>
<text x="194.6" y="107.2">C21</text>
<text x="201.6" y="107.2">C22</text>
<text x="212.5" y="107.2">C23</text>
<text x="213.2" y="102.3">32.768KHz</text>
<text x="219.2" y="107.4">C24</text>
<text x="73.7" y="113.9" transform="rotate(-90 73.7 113.9)">18</text>
<text x="77.3" y="113.9" transform="rotate(-90 77.3 113.9)">17</text>
<text x="80.8" y="113.9" transform="rotate(-90 80.8 113.9)">16</text>
<text x="84.4" y="113.9" transform="rotate(-90 84.4 113.9)">15</text>
<text x="87.9" y="113.9" transform="rotate(-90 87.9 113.9)">14</text>
<text x="91.5" y="113.9" transform="rotate(-90 91.5 113.9)">13</text>
<text x="137.6" y="109.9">1nF</text>
<text x="180.4" y="110.6">56k</text>
<text x="180.8" y="108.6">R8</text>
<text x="185.9" y="110.4">1uF</text>
<text x="194.6" y="110.6">12pF</text>
<text x="200.9" y="110.6">12pF</text>
<text x="66.1" y="120">19</text>
<text x="74.8" y="118.2" transform="rotate(-90 74.8 118.2)">VSS</text>
<text x="78.4" y="120" transform="rotate(-90 78.4 120)">PT1.7</text>
<text x="81.9" y="120" transform="rotate(-90 81.9 120)">PT1.6</text>
<text x="85.5" y="120" transform="rotate(-90 85.5 120)">PT1.5</text>
<text x="89" y="120" transform="rotate(-90 89 120)">PT1.4</text>
<text x="92.6" y="120" transform="rotate(-90 92.6 120)">PT1.3</text>
<text x="95.4" y="116">U3</text>
<text x="98.2" y="120">12</text>
<text x="54.8" y="121">VDD</text>
<text x="66.1" y="123.5">20</text>
<text x="69.5" y="120.9">VDD</text>
<text x="69.5" y="124.6">XTO/PT2.0</text>
<text x="92.2" y="121">PT1.2</text>
<text x="92.2" y="124.6">PT1.1</text>
<text x="98.2" y="123.5">11</text>
<text x="103.3" y="126">J2</text>
<text x="115.5" y="124.6">PT1.1</text>
<text x="66.1" y="127.1">21</text>
<text x="66.1" y="130.6">22</text>
<text x="69.5" y="128.2">XTI/PT2.1</text>
<text x="69.5" y="131.7">PT2.2</text>
<text x="90.4" y="131.7">RST/VPP</text>
<text x="92.2" y="128.2">PT1.0</text>
<text x="98.2" y="127.1">10</text>
<text x="98.2" y="130.6">9</text>
<text x="115.5" y="128.1">PT1.0</text>
<text x="125.2" y="126.9">BT_CSN</text>
<text x="246.5" y="128.1">P2_1</text>
<text x="246.5" y="130.8">P2_2</text>
<text x="50.7" y="137.2">C10</text>
<text x="56" y="137.4">4.7uF</text>
<text x="66.1" y="134.2">23</text>
<text x="66.1" y="137.7">24</text>
<text x="69.5" y="135.3">PT2.4</text>
<text x="92.2" y="135.3">PT4.6</text>
<text x="98.2" y="134.2">8</text>
<text x="98.2" y="137.7">7</text>
<text x="110.2" y="132.9">C11</text>
<text x="116.2" y="132.9">0.1uF</text>
<text x="128.4" y="136.5">VDD</text>
<text x="244.6" y="134.2">RESET_N</text>
<text x="69.5" y="138.8">VDDA</text>
<text x="74.8" y="142.9" transform="rotate(-90 74.8 142.9)">ACM</text>
<text x="78.4" y="142.9" transform="rotate(-90 78.4 142.9)">AI0</text>
<text x="81.9" y="142.9" transform="rotate(-90 81.9 142.9)">AI1</text>
<text x="85.5" y="142.9" transform="rotate(-90 85.5 142.9)">AI2</text>
<text x="89" y="142.9" transform="rotate(-90 89 142.9)">AI3</text>
<text x="92.2" y="138.8">PT4.5</text>
<text x="92.6" y="142.9" transform="rotate(-90 92.6 142.9)">PT4.4</text>
<text x="113.3" y="138.4">R4</text>
<text x="118.4" y="138.4">100k</text>
<text x="168.8" y="139.7">VPP</text>
<text x="169.1" y="142.9">VDD</text>
<text x="185.7" y="142.3">C13</text>
<text x="51.5" y="146.2">C9</text>
<text x="56" y="146.4">0.1uF</text>
<text x="73.7" y="145.3" transform="rotate(-90 73.7 145.3)">1</text>
<text x="77.3" y="145.3" transform="rotate(-90 77.3 145.3)">2</text>
<text x="80.8" y="145.3" transform="rotate(-90 80.8 145.3)">3</text>
<text x="84.4" y="145.3" transform="rotate(-90 84.4 145.3)">4</text>
<text x="87.9" y="145.3" transform="rotate(-90 87.9 145.3)">5</text>
<text x="91.5" y="145.3" transform="rotate(-90 91.5 145.3)">6</text>
<text x="93.8" y="146.7">HY11P42_QFN24</text>
<text x="108.6" y="146.6" transform="rotate(-90 108.6 146.6)">VPP</text>
<text x="125.8" y="149.6" transform="rotate(-90 125.8 149.6)">ACM</text>
<text x="168.6" y="146.3">PT1.0</text>
<text x="168.6" y="149.5">PT1.1</text>
<text x="186" y="148.7">C12</text>
<text x="29.2" y="152.1">VDD</text>
<text x="90.8" y="152.5" transform="rotate(-90 90.8 152.5)">OP1</text>
<text x="168.7" y="152.3">PT1.5</text>
<text x="193.6" y="152.8">COMPANY:</text>
<text x="78.3" y="161.3" transform="rotate(-90 78.3 161.3)">AI0</text>
<text x="193.6" y="161.7">TITLE:</text>
<text x="74.5" y="163.7" transform="rotate(-90 74.5 163.7)">ACM</text>
<text x="105.7" y="164.7">0.1uF</text>
<text x="108.2" y="162.7">C5</text>
<text x="126.4" y="163.6">RT</text>
<text x="129.8" y="163.6">温度传感器</text>
<text x="149.2" y="167.9">DRAW</text>
<text x="152.8" y="167.9">N:</text>
<text x="175.9" y="167.9">DATED:</text>
<text x="26.3" y="169.4">C2</text>
<text x="33.4" y="171.8">0.1uF</text>
<text x="35.9" y="169.8">C3</text>
<text x="136.9" y="170.2">AI0</text>
<text x="105.7" y="176.8">0.1uF</text>
<text x="108.2" y="174.7">C4</text>
<text x="126.4" y="175.1">R2</text>
<text x="126.4" y="177.3">30K</text>
<text x="149.2" y="175">CHECKED:</text>
<text x="175.9" y="175">DATED:</text>
<text x="200.9" y="175.9">CODE:</text>
<text x="217.7" y="175.9">SIZE:</text>
<text x="243.5" y="175.9">DRAW</text>
<text x="247.1" y="175.9">ING NO:</text>
<text x="274.6" y="175.9">REV:</text>
<text x="149.2" y="182.1">QUALITY CONTROL:</text>
<text x="175.9" y="182.1">DATED:</text>
<text x="149.2" y="189.2">RELEASED:</text>
<text x="175.9" y="189.2">DATED:</text>
<text x="193.8" y="191.9">SCALE:</text>
<text x="250.6" y="191.9">SHEET:</text>
<text x="260.4" y="191.9">OF</text>
</g>
<g font-size="1.3">
<text x="81.5" y="53.2">S9015W</text>
<text x="182.8" y="67.5">220pF</text>
<text x="212.5" y="110.1">15pF</text>
<text x="219.1" y="110.1">15pF</text>
<text x="24.6" y="171.6">220uF</text>
</g>
</svg>
